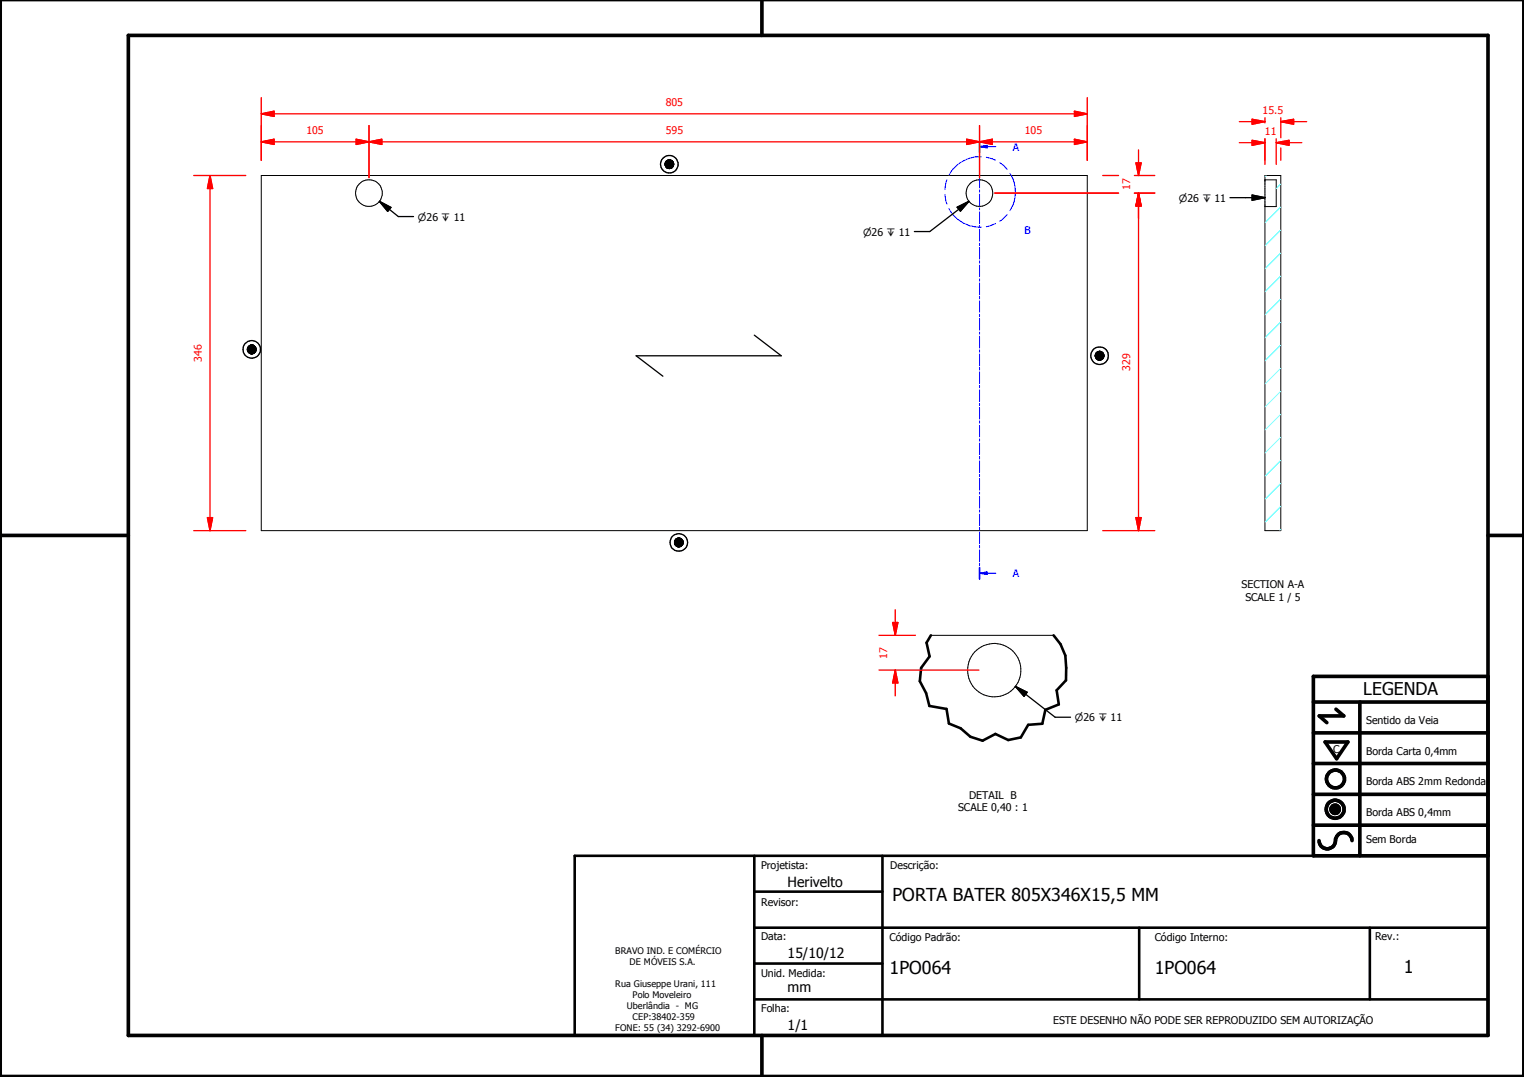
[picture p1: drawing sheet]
<svg xmlns="http://www.w3.org/2000/svg" width="297mm" height="210mm" viewBox="0 0 297 210" stroke-linecap="round" stroke-linejoin="round" font-family="sans-serif">
<g fill="none" stroke="#000" stroke-width=".19">
<path d="M50.9 34.2h161v69.2h-161zM129.6 31.9l1.7 .1zM129.6 32l1.7 .1zM129.6 32.1h1.7zM129.6 32.1l1.7 .1zM129.6 32.2l1.7 .1zM129.6 31.8l1.7 .1zM129.7 32.3h1.6zM129.7 32.3h1.5zM129.7 31.7l1.6 .1zM129.7 32.3l1.5 .1zM129.7 31.7h1.6z"/>
<path d="M129.7 32.4h1.5zM129.7 32.4l1.4 .1zM129.7 31.6l1.5 .1zM129.8 32.5h1.3zM129.8 32.5l1.3 .1zM129.8 31.5l1.4 .1zM129.8 32.6h1.3zM129.8 32.6h1.2zM129.8 31.5h1.3zM129.9 32.6h1.1zM129.9 32.6l1.1 .1zM129.9 31.4l1.2 .1z"/>
<path d="M129.9 31.4h1.1zM130 32.7h1zM130 32.7l.9 .1zM130 31.3l1 .1zM130 31.3h1zM130 32.8h.9zM130 32.8h.8zM130 31.3h.9zM130.1 32.8h.7zM130.1 32.8h.6zM130.1 31.2l.8 .1zM130.1 31.2h.7z"/>
<path d="M130.2 32.8h.5zM130.2 32.8h.4zM130.2 31.2h.6zM130.2 31.2h.5zM130.3 32.8h.3zM130.3 32.8l.3 .1zM130.3 31.2h.4zM130.3 31.2h.3zM130.4 32.9h.2zM130.4 31.2h.2zM246.5 35.1h.1M246.5 35.1h2.2v5.2h-2.2"/>
<path d="M246.5 34.2h3.1v69.2h-3.1zM48.2 68l1.7 .1zM48.2 68.1l1.7 .1zM48.2 68.2l1.7 .1zM48.2 68.3h1.7zM48.2 68.3l1.7 .1zM48.2 67.9l1.7 .1zM48.3 68.4h1.6zM48.3 68.4l1.5 .1zM48.3 67.8l1.6 .1h-1.7zM48.3 67.8h1.6v.1zM48.3 67.8h1.6z"/>
<path d="M48.3 68.5h1.5zM48.3 68.5l1.4 .1zM48.3 67.7l1.5 .1zM48.4 68.6h1.3zM48.4 68.6l1.3 .1zM48.4 67.6l1.4 .1zM48.4 68.7h1.3zM48.4 68.7h1.2zM48.4 67.5l1.3 .1zM48.4 67.5h1.3zM48.5 68.7h1.1zM48.5 68.7l1.1 .1z"/>
<path d="M48.5 67.5h1.2zM48.6 68.8h1zM48.6 68.8h.9zM48.6 67.4l1 .1zM48.6 67.4h1zM48.6 68.8l.8 .1zM48.7 68.9h.7zM48.7 68.9h.6zM48.7 67.3l.8 .1h-.9zM48.7 67.3l.8 .1zM48.7 67.3h.7zM48.8 68.9h.5z"/>
<path d="M48.8 68.9h.4zM48.8 67.3h.6zM48.8 67.3h.5zM48.9 68.9h.3zM48.9 68.9l.2 .1zM48.9 67.3h.4zM48.9 67.3h.3zM49 69h.1zM49 67.3h.2zM49 67.3h.1zM213.4 69.3l1.8 .1zM213.5 69.2h1.7v.1z"/>
<path d="M213.5 69.2l1.7 .1h-1.8zM213.5 69.4h1.7zM213.5 69.4l1.6 .1zM213.5 69.5h1.6zM213.5 69.5l1.6 .1zM213.5 69.2h1.7zM213.5 69.6l1.6 .1zM213.5 69.7h1.6zM213.5 69.7h1.5zM213.5 69l1.6 .2h-1.6zM213.5 69h1.6v.2zM213.5 69h1.6z"/>
<path d="M213.6 69.7h1.4zM213.6 69.7l1.4 .1zM213.6 68.9l1.5 .1zM213.7 69.8h1.3zM213.7 69.8l1.2 .1zM213.7 68.8l1.3 .1h-1.4zM213.7 68.8l1.3 .1zM213.7 69.9h1.2zM213.7 68.7l1.3 .1zM213.7 68.7h1.2zM213.8 69.9h1.1zM213.8 69.9l1 .1z"/>
<path d="M213.8 68.7h1.1zM213.8 70h1zM213.8 70l.9 .1zM213.9 70.1h.8zM213.9 68.6l.9 .1h-1zM213.9 68.6l.9 .1zM213.9 70.1h.7zM213.9 68.5l.8 .1zM213.9 68.5h.8zM214 70.1h.6zM214 70.1h.5zM214 68.5h.7z"/>
<path d="M214 68.5h.6zM214.2 70.1h.3zM214.2 70.1l.2 .1zM214.2 68.5h.4zM214.2 68.5h.3zM214.2 70.2h.2zM214.2 68.5h.2zM131.5 105.6l1.6 .1zM131.5 105.7h1.6v.1zM131.5 105.7l1.6 .1h-1.6zM131.5 105.8l1.6 .1zM131.5 105.9h1.6v.1z"/>
<path d="M131.5 105.9l1.6 .1h-1.6zM131.5 106h1.6zM131.5 106l1.6 .1zM131.5 105.5l1.6 .1zM131.5 105.5h1.6zM131.5 106.1h1.6zM131.5 105.4l1.6 .1zM131.6 106.1h1.5zM131.6 106.1l1.4 .1zM131.6 105.3l1.5 .1zM131.6 106.2h1.4zM131.6 106.2l1.3 .1z"/>
<path d="M131.6 105.2l1.5 .1zM131.7 106.3h1.2zM131.7 105.2h1.3zM131.7 105.2h1.2zM131.7 106.3l1.1 .1zM131.7 105.1l1.2 .1zM131.8 106.4h1zM131.8 105l1.1 .1zM131.8 105h1zM131.9 106.4h.9zM131.9 106.4l.7 .1zM131.9 105h.9z"/>
<path d="M131.9 106.5h.7zM131.9 106.5h.6zM131.9 104.9l.9 .1zM131.9 104.9h.7zM132 106.5h.5zM132 106.5l.5 .1zM132 104.9h.6zM132 104.9h.5zM132.1 106.6h.4zM132.1 106.6h.3zM132.1 104.9h.4zM132.2 106.6h.2z"/>
<path d="M132.2 104.9h.3zM132.2 104.9h.2zM181.4 123.8h24M259.4 157.6l1.6 .1zM259.4 157.7l1.6 .1zM259.4 157.8l1.6 .1zM259.4 157.9h1.6v.1zM259.4 157.9l1.6 .1h-1.5zM259.4 157.6h1.6zM259.5 158h1.5zM259.5 158l1.4 .1zM259.5 157.5l1.5 .1z"/>
<path d="M259.5 158.1h1.4zM259.5 157.4l1.5 .1zM259.5 158.1l1.4 .1zM259.5 157.3l1.4 .1zM259.6 158.2h1.3zM259.6 158.2h1.2zM259.6 157.2l1.3 .1zM259.6 158.2l1.2 .1zM259.6 157.2h1.3zM259.7 158.3h1.1zM259.7 158.3l1 .1zM259.7 157.1l1.1 .1z"/>
<path d="M259.7 157.1h1.1zM259.8 158.4h.9zM259.8 158.4h.8zM259.8 157.1h1zM259.8 157.1h.9zM259.8 158.4l.8 .1zM259.8 157l.9 .1zM259.8 157h.8zM259.9 158.5h.7zM259.9 158.5h.6zM259.9 157h.7zM260 158.5h.5z"/>
<path d="M260 158.5h.4zM260 157h.6zM260.1 158.5h.3zM260.1 158.5h.2zM260.1 156.9l.4 .1zM260.1 156.9h.3zM260.1 156.9h.2z"/>
<circle cx="71.9" cy="37.6" r="2.6"/>
<circle cx="190.9" cy="37.6" r="2.6"/>
<circle cx="193.8" cy="130.6" r="5.2"/>
</g>
<path d="M181.4 123.8l-.8 1.5 .6 2.6-1.7 2.3-.2 2.6 1.2 2.3 .6 2.5 3.4 .6 .5 2.8 2.2 .9 1.9 1.7 2.4 .8 2.5-1.4 2.5 1.2 2.5-.5 1.4-2.4 2.8-.2 .5-2.8 2.7-1-.5-2.8 1.9-1.9v-2.4l-.2-2.4-.9-2.2-1.3-1.8M112 166.8h178v35h-178zM147 173.8h25M147 166.8v35M172 166.8v35M147 194.8h143M147 180.8h143M147 187.8h25M222 180.8v14M267 180.8v14" fill="none" stroke="#000" stroke-width=".51"/>
<g fill="#000">
<path d="M129.6 31.8l1.7 .1zM129.7 31.7l1.6 .1zM129.7 31.7h1.6zM129.7 31.6l1.5 .1zM129.8 31.5l1.4 .1zM129.8 31.5h1.3zM129.9 31.4l1.2 .1zM129.9 31.4h1.1zM130 31.3l1 .1zM130 31.3h1zM130 31.3h.9zM130.1 31.2l.8 .1z"/>
<path d="M130.1 31.2h.7zM130.2 31.2h.6zM130.2 31.2h.5zM130.3 31.2h.4zM130.3 31.2h.3zM130.4 31.2h.2zM130.3 32.8l.3 .1zM130.4 32.9h.2zM130.2 32.8h.4zM130.3 32.8h.3zM130.1 32.8h.6zM130.2 32.8h.5z"/>
<path d="M130 32.8h.8zM130.1 32.8h.7zM130 32.7l.9 .1zM130 32.8h.9zM129.9 32.6l1.1 .1zM130 32.7h1zM129.8 32.6h1.2zM129.9 32.6h1.1zM129.8 32.5l1.3 .1zM129.8 32.6h1.3zM129.7 32.4l1.4 .1zM129.8 32.5h1.3z"/>
<path d="M129.7 32.3l1.5 .1zM129.7 32.4h1.5zM129.7 32.3h1.5zM129.6 32.1l1.7 .1zM129.6 32.2l1.7 .1zM129.7 32.3h1.6zM129.6 31.9l1.7 .1zM129.6 32l1.7 .1zM129.6 32.1h1.7zM48.2 67.9l1.7 .1zM48.3 67.8l1.6 .1h-1.7zM48.3 67.8h1.6v.1z"/>
<path d="M48.3 67.8h1.6zM48.3 67.7l1.5 .1zM48.4 67.6l1.4 .1zM48.4 67.5l1.3 .1zM48.4 67.5h1.3zM48.5 67.5h1.2zM48.6 67.4l1 .1zM48.6 67.4h1zM48.7 67.3l.8 .1h-.9zM48.7 67.3l.8 .1zM48.7 67.3h.7zM48.8 67.3h.6z"/>
<path d="M48.8 67.3h.5zM48.9 67.3h.4zM48.9 67.3h.3zM49 67.3h.2zM49 67.3h.1zM48.9 68.9l.2 .1zM49 69h.1zM48.8 68.9h.4zM48.9 68.9h.3zM48.7 68.9h.6zM48.8 68.9h.5zM48.6 68.8l.8 .1z"/>
<path d="M48.7 68.9h.7zM48.6 68.8h.9zM48.5 68.7l1.1 .1zM48.6 68.8h1zM48.4 68.7h1.2zM48.5 68.7h1.1zM48.4 68.6l1.3 .1zM48.4 68.7h1.3zM48.3 68.5l1.4 .1zM48.4 68.6h1.3zM48.3 68.4l1.5 .1zM48.3 68.5h1.5z"/>
<path d="M48.2 68.3l1.7 .1zM48.3 68.4h1.6zM48.2 68l1.7 .1zM48.2 68.1l1.7 .1zM48.2 68.2l1.7 .1zM48.2 68.3h1.7zM213.5 69.2h1.7zM213.5 69l1.6 .2h-1.6zM213.5 69h1.6v.2zM213.5 69h1.6zM213.6 68.9l1.5 .1zM213.7 68.8l1.3 .1h-1.4z"/>
<path d="M213.7 68.8l1.3 .1zM213.7 68.7l1.3 .1zM213.7 68.7h1.2zM213.8 68.7h1.1zM213.9 68.6l.9 .1h-1zM213.9 68.6l.9 .1zM213.9 68.5l.8 .1zM213.9 68.5h.8zM214 68.5h.7zM214 68.5h.6zM214.2 68.5h.4zM214.2 68.5h.3z"/>
<path d="M214.2 68.5h.2zM214.2 70.1l.2 .1zM214.2 70.2h.2zM214 70.1h.5zM214.2 70.1h.3zM213.9 70.1h.7zM214 70.1h.6zM213.9 70.1h.8zM213.8 70l.9 .1zM213.8 69.9l1 .1zM213.8 70h1zM213.7 69.9h1.2z"/>
<path d="M213.8 69.9h1.1zM213.7 69.8l1.2 .1zM213.6 69.7l1.4 .1zM213.7 69.8h1.3zM213.5 69.7h1.5zM213.6 69.7h1.4zM213.5 69.5l1.6 .1zM213.5 69.6l1.6 .1zM213.5 69.7h1.6zM213.5 69.4l1.6 .1zM213.5 69.5h1.6zM213.5 69.2h1.7v.1z"/>
<path d="M213.5 69.2l1.7 .1h-1.8zM213.4 69.3l1.8 .1zM213.5 69.4h1.7zM131.5 105.5l1.6 .1zM131.5 105.5h1.6zM131.5 105.4l1.6 .1zM131.6 105.3l1.5 .1zM131.6 105.2l1.5 .1zM131.7 105.2h1.3zM131.7 105.2h1.2zM131.7 105.1l1.2 .1zM131.8 105l1.1 .1z"/>
<path d="M131.8 105h1zM131.9 105h.9zM131.9 104.9l.9 .1zM131.9 104.9h.7zM132 104.9h.6zM132 104.9h.5zM132.1 104.9h.4zM132.2 104.9h.3zM132.2 104.9h.2zM132.1 106.6h.3zM132.2 106.6h.2zM132 106.5l.5 .1z"/>
<path d="M132.1 106.6h.4zM131.9 106.5h.6zM132 106.5h.5zM131.9 106.4l.7 .1zM131.9 106.5h.7zM131.8 106.4h1zM131.9 106.4h.9zM131.7 106.3l1.1 .1zM131.7 106.3h1.2zM131.6 106.2l1.3 .1zM131.6 106.1l1.4 .1zM131.6 106.2h1.4z"/>
<path d="M131.5 106l1.6 .1zM131.5 106.1h1.6zM131.6 106.1h1.5zM131.5 105.6l1.6 .1zM131.5 105.7h1.6v.1zM131.5 105.7l1.6 .1h-1.6zM131.5 105.8l1.6 .1zM131.5 105.9h1.6v.1zM131.5 105.9l1.6 .1h-1.6zM131.5 106h1.6zM259.4 157.6h1.6zM259.5 157.5l1.5 .1z"/>
<path d="M259.5 157.4l1.5 .1zM259.5 157.3l1.4 .1zM259.6 157.2l1.3 .1zM259.6 157.2h1.3zM259.7 157.1l1.1 .1zM259.7 157.1h1.1zM259.8 157.1h1zM259.8 157.1h.9zM259.8 157l.9 .1zM259.8 157h.8zM259.9 157h.7zM260 157h.6z"/>
<path d="M260.1 156.9l.4 .1zM260.1 156.9h.3zM260.1 156.9h.2zM260.1 158.5h.2zM260 158.5h.4zM260.1 158.5h.3zM259.9 158.5h.6zM260 158.5h.5zM259.8 158.4l.8 .1zM259.9 158.5h.7zM259.8 158.4h.8zM259.7 158.3l1 .1z"/>
<path d="M259.8 158.4h.9zM259.6 158.2l1.2 .1zM259.7 158.3h1.1zM259.6 158.2h1.2zM259.5 158.1l1.4 .1zM259.6 158.2h1.3zM259.5 158l1.4 .1zM259.5 158.1h1.4zM259.4 157.9l1.6 .1h-1.5zM259.5 158h1.5zM259.4 157.6l1.6 .1zM259.4 157.7l1.6 .1z"/>
<path d="M259.4 157.8l1.6 .1zM259.4 157.9h1.6v.1z"/>
</g>
<g fill="none" stroke="#000" stroke-width=".71">
<path d="M148.5 0v6.9M297 -.1v209.9h-297v-209.9M25 6.9h265v194.9h-265zM0 104.4h25M290 104.4h7M256 136.8h34M260.4 138.2l1.5 1.3h-4.8l1.5 1.3M265 136.8v30M290 131.8h-34v35h34M256 154.8h34M256 148.8h34M256 142.8h34"/>
<path d="M258.3 144.6h4.4l-2.2 3.3zM256 160.8h34M257.1 163.8a1.62 1.62 0 0 0 1.8 1.6 1.62 1.62 0 0 0 1.4-1.9 1.63 1.63 0 0 1 1.7-1.2 1.63 1.63 0 0 1 1.5 1.5M148.5 201.8v8"/>
<circle cx="260.2" cy="157.7" r="1.76"/>
<circle cx="260.2" cy="157.7" r=".82"/>
<circle cx="260.3" cy="151.8" r="1.76"/>
</g>
<g fill="none" stroke="#00f" stroke-width=".19">
<path d="M190.9 27.4v2.3M190.9 30.1v.4M190.9 30.9v2.2M190.9 33.5v.5M190.9 34.3v2.3M190.9 37v.5M190.9 37.8v2.3M190.9 28.6h1.5M190.9 40.5v.4M190.9 41.3v2.3M190.9 43.9v.5M190.9 44.7v2.3"/>
<path d="M190.9 47.4v.4M190.9 48.2v2.3M190.9 50.8v.5M190.9 51.7v2.2M190.9 54.3v.5M190.9 55.2v2.2M190.9 57.8v.5M190.9 58.6v2.3M190.9 61.3v.4M190.9 62.1v2.2M190.9 64.7v.5M190.9 65.5v2.3"/>
<path d="M190.9 68.2v.5M190.9 69v2.3M190.9 71.6v.5M190.9 72.5v2.3M190.9 75.1v.5M190.9 75.9v2.3M190.9 78.6v.4M190.9 79.4v2.3M190.9 82v.5M190.9 82.9v2.2M190.9 85.5v.5M190.9 86.4v2.2"/>
<path d="M190.9 89v.5M190.9 89.8v2.3M190.9 92.5v.4M190.9 93.3v2.2M190.9 95.9v.5M190.9 96.7v2.3M190.9 99.4v.4M190.9 100.2v2.2M190.9 102.8v.5M190.9 103.7v2.3M190.9 106.3v.5M190.9 107.1v2.3"/>
<path d="M190.9 109.8v.4M190.9 110.6v2.3"/>
</g>
<path d="M190.9 27.4v2.3M190.9 110.6v2.3" fill="none" stroke="#00f" stroke-width=".3"/>
<path d="M190.9 28.6l1.5-.3v.5z" fill="#00f"/>
<path d="M190.9 28.6l1.5-.3v.5zM192.4 28.6h1.7M190.9 111.7h1.5" fill="none" stroke="#00f" stroke-width=".19"/>
<path d="M190.9 111.7l1.5-.2v.5z" fill="#00f"/>
<path d="M184.2 37.9l.4 1.9M184.6 35.1l-.3 .7-.1 1.2M191.3 30.6a6.8 6.8 0 0 0-6.3 3.6M192.2 30.6l1.8 .6M194.9 31.7l.7 .6 .7 .7M196.8 33.8a6.8 6.8 0 0 1 0 7.3M185 40.6a6.9 6.9 0 0 0 6.3 3.7M194 43.6l-1.8 .6M196.3 41.8l-1.4 1.3M190.9 111.7l1.5-.2v.5zM192.4 111.7h1.7" fill="none" stroke="#00f" stroke-width=".19"/>
<g fill="none" stroke="#0ff" stroke-width=".19">
<path d="M246.8 34.2l-.3 .3M249.6 35.9l-.9 .8M249.6 58.3l-3.1 3.1M249.6 53.8l-3.1 3.1M249.6 49.3l-3.1 3.1M249.6 44.8l-3.1 3.1M249.6 40.3l-3.1 3.1M249.6 76.2l-3.1 3.1M249.6 71.8l-3.1 3M249.6 67.3l-3.1 3.1M249.6 62.8l-3.1 3.1M249.6 98.7l-3.1 3.1"/>
<path d="M249.6 94.2l-3.1 3.1M249.6 89.7l-3.1 3.1M249.6 85.2l-3.1 3.1M249.6 80.7l-3.1 3.1M249.6 103.2l-.2 .2"/>
</g>
<path d="M40.9 100.9v2.5" fill="none" stroke="#f00" stroke-width=".25"/>
<path d="M40.4 100.9h1l-.5 2.5z" fill="#f00"/>
<path d="M40.9 34.2v2.5M40.4 100.9h1l-.5 2.5z" fill="none" stroke="#f00" stroke-width=".25"/>
<path d="M40.9 34.2l.5 2.5h-1z" fill="#f00"/>
<path d="M37.8 34.2h10.1M40.9 34.2l.5 2.5h-1zM40.9 36.7v64.2M50.9 27.6h2.5M37.8 103.4h10.1" fill="none" stroke="#f00" stroke-width=".25"/>
<path d="M50.9 27.6l2.5-.5v1.1z" fill="#f00"/>
<path d="M50.9 27.6l2.5-.5v1.1zM69.4 27.6h2.5" fill="none" stroke="#f00" stroke-width=".25"/>
<path d="M69.4 27.1l2.5 .5-2.5 .6z" fill="#f00"/>
<path d="M50.9 24.5v6.7M53.4 27.6h16M69.4 27.1l2.5 .5-2.5 .6zM71.9 27.6h2.5M71.9 24.5v10.1" fill="none" stroke="#f00" stroke-width=".25"/>
<path d="M71.9 27.6l2.5-.5v1.1z" fill="#f00"/>
<path d="M71.9 27.6l2.5-.5v1.1zM188.4 27.6h2.5" fill="none" stroke="#f00" stroke-width=".25"/>
<path d="M188.4 27.1l2.5 .5-2.5 .6z" fill="#f00"/>
<path d="M71.9 24.5v10.1M74.4 27.6h114M188.4 27.1l2.5 .5-2.5 .6zM190.9 27.6h2.5M190.9 24.5v10.1" fill="none" stroke="#f00" stroke-width=".25"/>
<path d="M190.9 27.6l2.5-.5v1.1z" fill="#f00"/>
<path d="M190.9 27.6l2.5-.5v1.1zM209.4 27.6h2.5" fill="none" stroke="#f00" stroke-width=".25"/>
<path d="M209.4 27.1l2.5 .5-2.5 .6z" fill="#f00"/>
<path d="M50.9 22.2h2.5M190.9 24.5v10.1M193.4 27.6h16M209.4 27.1l2.5 .5-2.5 .6zM211.9 24.5v6.7" fill="none" stroke="#f00" stroke-width=".25"/>
<path d="M50.9 22.2l2.5-.5v1z" fill="#f00"/>
<path d="M50.9 22.2l2.5-.5v1zM209.4 22.2h2.5" fill="none" stroke="#f00" stroke-width=".25"/>
<path d="M209.4 21.7l2.5 .5-2.5 .5z" fill="#f00"/>
<path d="M50.9 19v12.2M211.9 19v12.2M53.4 22.2h156M209.4 21.7l2.5 .5-2.5 .5zM221.9 100.9v2.5" fill="none" stroke="#f00" stroke-width=".25"/>
<path d="M221.4 100.9h1l-.5 2.5z" fill="#f00"/>
<path d="M221.9 37.6v2.5M221.4 100.9h1l-.5 2.5z" fill="none" stroke="#f00" stroke-width=".25"/>
<path d="M221.9 37.6l.5 2.5h-1z" fill="#f00"/>
<path d="M193.9 37.6h24.1M221.1 37.6h4M221.9 37.6l.5 2.5h-1zM221.9 37.6v63.3M214.9 103.4h10.2" fill="none" stroke="#f00" stroke-width=".25"/>
<path d="M221.9 37.6l.5 2.5h-1z" fill="#f00"/>
<path d="M221.9 37.6l.5 2.5h-1zM221.9 31.7v2.5" fill="none" stroke="#f00" stroke-width=".25"/>
<path d="M221.4 31.7h1l-.5 2.5z" fill="#f00"/>
<path d="M193.9 37.6h24.1M214.9 34.2h3.1M221.1 34.2h4M221.1 37.6h4M221.4 31.7h1l-.5 2.5zM221.9 29.2v2.5M221.9 40.1v2.5M174.5 121.3v2.5" fill="none" stroke="#f00" stroke-width=".25"/>
<path d="M74 39.2l2.2 1.2-.6 .8zM74 39.2l3.6 3h3M188.8 39.2l-7.6 5.9h-3M186.6 40.4l2.2-1.2-1.6 1.9zM197.9 133.8l2.3 1.1-.6 .8zM197.9 133.8l7.8 6h3" fill="none" stroke="#000" stroke-width=".25"/>
<path d="M74 39.2l2.2 1.2-.6 .8zM186.6 40.4l2.2-1.2-1.6 1.9zM197.9 133.8l2.3 1.1-.6 .8z" fill="#000"/>
<path d="M174 121.3h1l-.5 2.5z" fill="#f00"/>
<path d="M174 121.3h1l-.5 2.5zM174.5 130.6v2.5" fill="none" stroke="#f00" stroke-width=".25"/>
<path d="M174.5 130.6l.5 2.5h-1z" fill="#f00"/>
<path d="M244 27.8h2.5M174.5 118.8v2.5M171.3 123.8h7.1M171.3 130.6h19.5M174.5 130.6l.5 2.5h-1zM174.5 133.1v2.5" fill="none" stroke="#f00" stroke-width=".25"/>
<path d="M244 27.3l2.5 .5-2.5 .5z" fill="#f00"/>
<path d="M244 27.3l2.5 .5-2.5 .5zM248.7 27.8h2.5" fill="none" stroke="#f00" stroke-width=".25"/>
<path d="M248.7 27.8l2.5-.5v1z" fill="#f00"/>
<path d="M241.6 27.8h2.4M246.5 27.1v4.9M248.7 27.8l2.5-.5v1zM248.7 27.1v4.9M249.6 23.7h2.5M251.2 27.8h2.5" fill="none" stroke="#f00" stroke-width=".25"/>
<path d="M249.6 23.7l2.5-.5v1z" fill="#f00"/>
<path d="M244 23.7h2.5M249.6 23.7l2.5-.5v1z" fill="none" stroke="#f00" stroke-width=".25"/>
<path d="M244 23.2l2.5 .5-2.5 .5z" fill="#f00"/>
<path d="M241.6 23.7h2.4M244 23.2l2.5 .5-2.5 .5zM246.5 22.9v1.1M246.5 27.1v4.1M249.6 22.9v3.9M249.6 28.8v2.4M252.1 23.7h2.6" fill="none" stroke="#f00" stroke-width=".25"/>
<g fill="none" stroke="#000" stroke-width=".25">
<path d="M239.7 38.5h6.8M244 38l2.5 .5-2.5 .5zM147 65.3l5.3 4h-28.3l5.2 4"/>
<circle cx="130.5" cy="32" r=".85"/>
<circle cx="130.5" cy="32" r="1.71"/>
<circle cx="49.1" cy="68.1" r="1.71"/>
<circle cx="49.1" cy="68.1" r=".85"/>
<circle cx="214.3" cy="69.3" r="1.71"/>
<circle cx="214.3" cy="69.3" r=".86"/>
<circle cx="132.3" cy="105.7" r="1.71"/>
<circle cx="132.3" cy="105.7" r=".85"/>
</g>
<path d="M244 38l2.5 .5-2.5 .5z" fill="#000"/>
<g font-size="3.5">
<text x="173.9" y="175.7">PORTA BATER 805X346X15,5 MM</text>
<text x="173.4" y="189.7">1PO064</text>
<text x="225.1" y="189.7">1PO064</text>
<text x="273.6" y="189.7">1</text>
</g>
<text font-size="3.4" x="265.7" y="135.4">LEGENDA</text>
<g font-size="2.7">
<text x="153.5" y="172.8">Herivelto</text>
<text x="153.5" y="186.6">15/10/12</text>
<text x="153.5" y="193.4">mm</text>
<text x="153.5" y="200.8">1/1</text>
</g>
<g font-size="2.1" fill="#f00">
<text x="129.7" y="20.6">805</text>
<text x="246.1" y="22.1">15.5</text>
<text x="59.8" y="26">105</text>
<text x="129.7" y="26">595</text>
<text x="199.7" y="26">105</text>
<text x="246.5" y="26.3">11</text>
<text x="220.3" y="37.1" transform="rotate(-90 220.3 37.1)">17</text>
<text x="39.3" y="70.5" transform="rotate(-90 39.3 70.5)">346</text>
<text x="220.3" y="72.3" transform="rotate(-90 220.3 72.3)">329</text>
<text x="172.9" y="128.4" transform="rotate(-90 172.9 128.4)">17</text>
</g>
<g font-size="2.1" fill="#00f">
<text x="197.4" y="29.3">A</text>
<text x="199.7" y="45.6">B</text>
<text x="197.4" y="112.5">A</text>
</g>
<g font-size="2.1">
<text x="242" y="114.7">SECTION A-A</text>
<text x="242.7" y="117.1">SCALE 1 / 5</text>
<text x="266.3" y="141.1">Sentido da Veia</text>
<text x="259.8" y="146.7">C</text>
<text x="266.3" y="147.2">Borda Carta 0,4mm</text>
<text x="188.9" y="155.7">DETAIL B</text>
<text x="266.3" y="153.1">Borda ABS 2mm Redonda</text>
<text x="186.7" y="158.1">SCALE 0,40 : 1</text>
<text x="266.3" y="159">Borda ABS 0,4mm</text>
<text x="266.3" y="164.4">Sem Borda</text>
<text x="148.4" y="169.3">Projetista:</text>
<text x="173.5" y="169.5">Descrição:</text>
<text x="148.4" y="176.6">Revisor:</text>
<text x="148.4" y="183.2">Data:</text>
<text x="173.4" y="183.3">Código Padrão:</text>
<text x="225.1" y="183.3">Código Interno:</text>
<text x="268" y="183.2">Rev.:</text>
<text x="148.4" y="190.5">Unid. Medida:</text>
<text x="148.4" y="197.2">Folha:</text>
<text x="205.3" y="199.5">ESTE DESENHO NÃO PODE SER REPRODUZIDO SEM AUTORIZAÇÃO</text>
</g>
<g font-size="1.9">
<text x="229.7" y="39.3">⌀26 ↧ 11</text>
<text x="81.4" y="43">⌀26 ↧ 11</text>
<text x="168.2" y="45.9">⌀26 ↧ 11</text>
<text x="209.5" y="140.5">⌀26 ↧ 11</text>
</g>
<g font-size="1.8">
<text x="119.9" y="186">BRAVO IND. E COMÉRCIO</text>
<text x="122.7" y="188.1">DE MÓVEIS S.A.</text>
<text x="119.9" y="192.4">Rua Giuseppe Urani, 111</text>
<text x="122.2" y="196.7">Uberlândia - MG</text>
<text x="123.3" y="194.6">Polo Moveleiro</text>
<text x="119.9" y="201">FONE: 55 (34) 3292-6900</text>
<text x="123.3" y="198.8">CEP:38402-359</text>
</g>
</svg>
